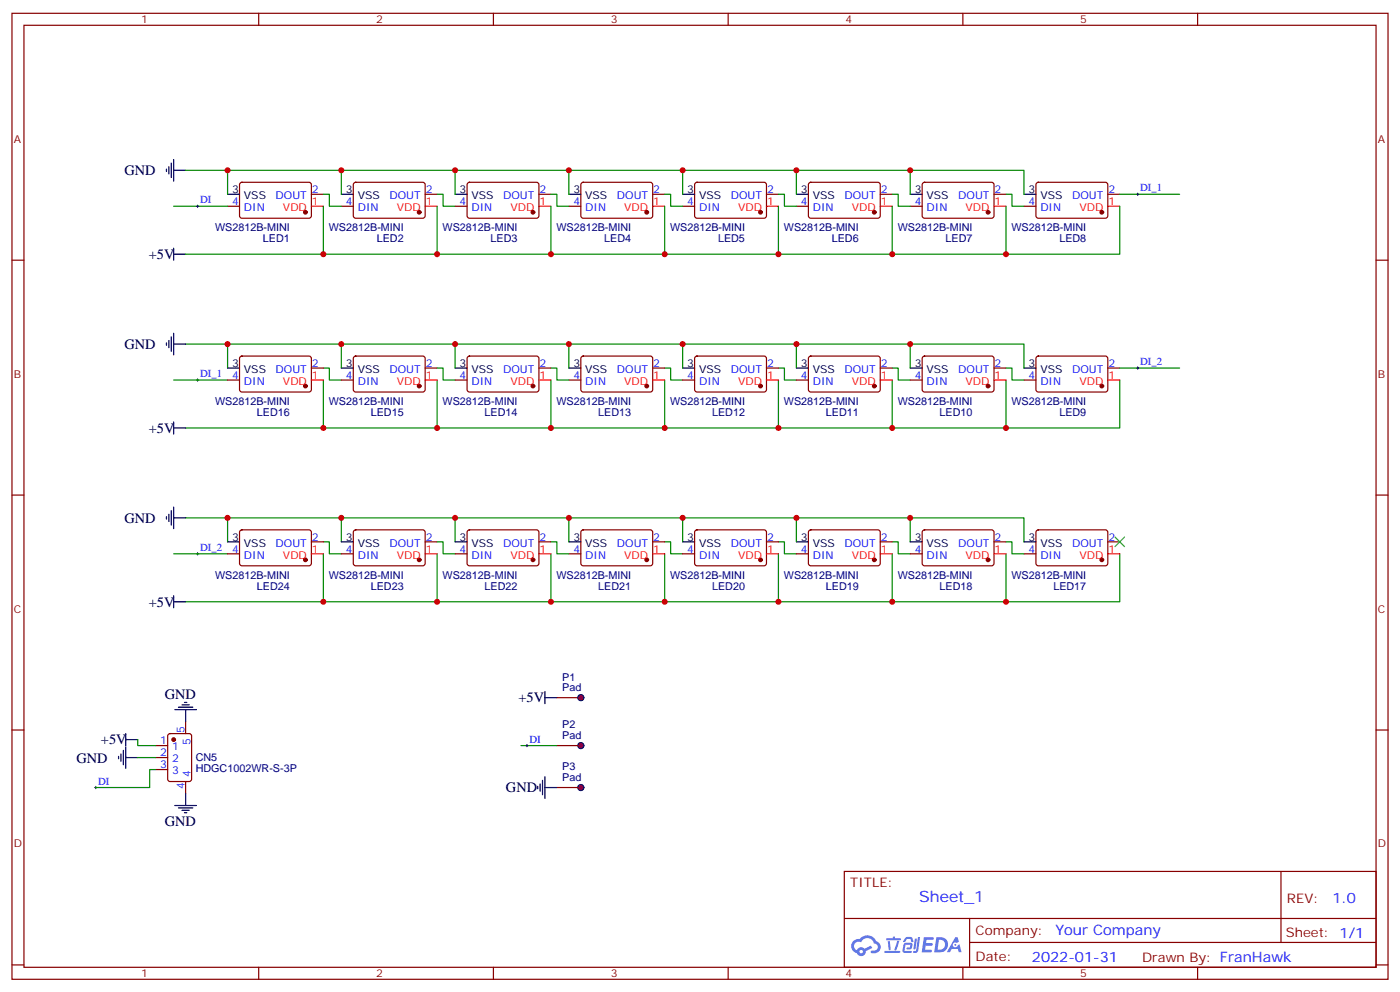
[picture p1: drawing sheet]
<svg xmlns="http://www.w3.org/2000/svg" width="412mm" height="292mm" viewBox="0 0 412 292" stroke-linecap="round" stroke-linejoin="round" font-family="sans-serif">
<g fill="none" stroke="#870000" stroke-width=".35">
<path d="M3.5 3.9h405.4v284.4h-405.4zM7.1 7.4h398.2v277.3h-398.2zM76.2 3.9v3.5M145.3 3.9v3.5M214.5 3.9v3.5M283.6 3.9v3.5M352.8 3.9v3.5M3.5 76.6h3.6M405.3 76.6h3.6M3.5 145.7h3.6M405.3 145.7h3.6M3.5 214.9h3.6"/>
<path d="M405.3 214.9h3.6M248.7 256.5h156.6v28.2h-156.6zM377.3 256.5v20.9M248.7 270.4h156.5M285.6 277.4h119.6M285.6 270.4v14.1M3.5 284h3.6M76.2 284.7v3.6M145.3 284.7v3.6M214.5 284.7v3.6M283.6 284.7v3.6M352.8 284.7v3.6"/>
<path d="M405.3 284h3.6"/>
</g>
<g fill="#5487ff">
<path d="M272.1 275.8h2.6l.3 .2-.1 .6h-2l-.1 1h1.6l.4 .4-.4 .4h-1.7l-.2 1.1 1.8 .1 .3 .3-.2 .4h-2.9z"/>
<path d="M281.4 275.9h.7l.4 1.3-.7 .3a.74 .74 0 0 0-1.1 .3 .74 .74 0 0 0 .5 1.1 .74 .74 0 0 0 .9-.7l.5-.3 .7 2.4h-.9l-.2-1h-1.9l-.5 1h-.9z"/>
<path d="M269.5 276.3h.6l-.4 2.9a.31 .31 0 0 1-.3 .3 .31 .31 0 0 1-.3-.3z"/>
<path d="M270.4 275.8h.6l-.5 4a.89 .89 0 0 1-.7 .7 .89 .89 0 0 1-.9-.3l1-.5z"/>
<path d="M266.8 276l.6-.2 1.2 .1 .5 1.3-.6 .1-.4-.9-1 .1a.95 .95 0 0 1-1 .8l-.1-.2z"/>
<path d="M266.4 277.7l1.8-.2a1.04 1.04 0 0 1 .6 1.1 1.04 1.04 0 0 1-.8 .9h-.7a.29 .29 0 0 1-.3-.4 .29 .29 0 0 1 .3-.2h.7l.2-.8h-1.4l-.4 1.8h1.9a.29 .29 0 0 1 .3 .3 .29 .29 0 0 1-.3 .3h-2l-.4-.3 .2-2.1z"/>
<path d="M260.5 279.9h4.4a.3 .3 0 0 1 .3 .3 .3 .3 0 0 1-.3 .3h-4.3z"/>
<path d="M264.3 277h.6l-.5 1.6a1.02 1.02 0 0 1-.7 1.2l-.2-.3z"/>
<path d="M261.5 277h.6l.3 2.4-.3 .3-.3-.2z"/>
<path d="M261.1 276.2h1.9l.2-.5h.5l-.1 .5h1.5a.29 .29 0 0 1 .3 .3 .29 .29 0 0 1-.3 .3h-3.9z"/>
<path d="M275.8 275.9l-.6 4.4h1.4a2.27 2.27 0 0 0 2.7-2.3 2.27 2.27 0 0 0-2.7-2.1zM276.6 276.6a1.5 1.5 0 0 1 1.8 1.6 1.5 1.5 0 0 1-1.9 1.3h-.3z"/>
<path d="M251.4 277a2.09 2.09 0 0 0 1 3.5 1.37 1.37 0 0 0 1.5 .9 1.37 1.37 0 0 0 1.1-1.4l2-1-.5-.7-1.8 1a1.4 1.4 0 0 0-2.3 .4 1.32 1.32 0 0 1-.6-1.9 1.32 1.32 0 0 1 1.9-.4 2.02 2.02 0 0 1 2-1.3 2.02 2.02 0 0 1 1.8 1.7 1.09 1.09 0 0 1 1.1 1.3 1.09 1.09 0 0 1-1.6 .7 .41 .41 0 0 0-.5 .3 .41 .41 0 0 0 .4 .5 1.89 1.89 0 0 0 2.4-1.2 1.89 1.89 0 0 0-1.2-2.4 2.98 2.98 0 0 0-5-.6l-1 .1zM253.2 280.1a.52 .52 0 0 1 1 0 .52 .52 0 0 1-1 0z"/>
<circle cx="281.4" cy="278.1" r=".28"/>
</g>
<g fill="none" stroke="#870000" stroke-width=".35">
<path d="M70.8 53.9l.5-.2h20l.4 .7v9.4l-.7 .4h-20l-.4-.7v-9.1zM91.7 57.2h3.5M104.3 53.9l.5-.2h20l.4 .7v9.4l-.7 .4h-20l-.4-.7v-9.1zM125.2 57.2h3.6M137.8 53.9l.5-.2h20l.4 .7v9.4l-.7 .4h-20l-.4-.7v-9.1zM158.7 57.2h3.6M171.3 53.9l.5-.2h20l.5 .7-.1 9.4-.6 .4h-20.1l-.4-.7v-9.1zM192.3 57.2h3.5M204.8 53.9l.5-.2h20l.5 .7-.1 9.4-.6 .4h-20.1l-.4-.7v-9.1zM225.8 57.2h3.5M238.4 53.9l.4-.2h20.1l.4 .7-.1 9.4-.6 .4h-20l-.5-.7v-9.1zM259.3 57.2h3.5"/>
<path d="M271.9 53.9l.4-.2h20.1l.4 .7-.1 9.4-.6 .4h-20l-.5-.7v-9.1zM292.8 57.2h3.5M305.4 53.9l.5-.2h20l.4 .7v9.4l-.7 .4h-20l-.4-.7v-9.1zM326.3 57.2h3.5M67 60.7h3.6M100.5 60.7h3.6M134.1 60.7h3.5M167.6 60.7h3.5M201.1 60.7h3.5M234.6 60.7h3.5M268.1 60.7h3.5M301.6 60.7h3.6"/>
<path d="M67 111.9h3.6M70.8 105l.5-.2 20 .1 .4 .6v9.5l-.7 .4-20-.1-.4-.6v-9.2zM91.7 108.3h3.5M100.5 111.9h3.6M104.3 105l.5-.2 20 .1 .4 .6v9.5l-.7 .4-20-.1-.4-.6v-9.2zM125.2 108.3h3.6M134.1 111.9h3.5M137.8 105l.5-.2 20 .1 .4 .6v9.5l-.7 .4-20-.1-.4-.6v-9.2zM158.7 108.3h3.6M167.6 111.9h3.5M171.3 105l.5-.2 20 .1 .5 .6-.1 9.5-.6 .4-20.1-.1-.4-.6v-9.2zM192.3 108.3h3.5"/>
<path d="M201.1 111.9h3.5M204.8 105l.5-.2 20 .1 .5 .6-.1 9.5-.6 .4-20.1-.1-.4-.6v-9.2zM225.8 108.3h3.5M234.6 111.9h3.5M238.4 105l.4-.2 20.1 .1 .4 .6-.1 9.5-.6 .4-20-.1-.5-.6v-9.2zM259.3 108.3h3.5M268.1 111.9h3.5M271.9 105l.4-.2 20.1 .1 .4 .6-.1 9.5-.6 .4-20-.1-.5-.6v-9.2zM292.8 108.3h3.5M301.6 111.9h3.6M305.4 105l.5-.2 20 .1 .4 .6v9.5l-.7 .4-20-.1-.4-.6v-9.2zM326.3 108.3h3.5"/>
<path d="M70.8 156.2l.5-.2h20l.4 .7v9.4l-.7 .4h-20l-.4-.7v-9.1zM91.7 159.5h3.5M104.3 156.2l.5-.2h20l.4 .7v9.4l-.7 .4h-20l-.4-.7v-9.1zM125.2 159.5h3.6M137.8 156.2l.5-.2h20l.4 .7v9.4l-.7 .4h-20l-.4-.7v-9.1zM158.7 159.5h3.6M171.3 156.2l.5-.2h20l.5 .7-.1 9.4-.6 .4h-20.1l-.4-.7v-9.1zM192.3 159.5h3.5M204.8 156.2l.5-.2h20l.5 .7-.1 9.4-.6 .4h-20.1l-.4-.7v-9.1zM225.8 159.5h3.5M238.4 156.2l.4-.2h20.1l.4 .7-.1 9.4-.6 .4h-20l-.5-.7v-9.1zM259.3 159.5h3.5"/>
<path d="M271.9 156.2l.4-.2h20.1l.4 .7-.1 9.4-.6 .4h-20l-.5-.7v-9.1zM292.8 159.5h3.5M305.4 156.2l.5-.2h20l.4 .7v9.4l-.7 .4h-20l-.4-.7v-9.1zM326.3 159.5h3.5M67 163h3.6M100.5 163h3.6M134.1 163h3.5M167.6 163h3.5M201.1 163h3.5M234.6 163h3.5M268.1 163h3.5M301.6 163h3.6"/>
<path d="M45.9 219.5h3.5M49.6 216.1l.5-.2h5.6l.7 .5v12.9l-.4 .7h-5.9l-.7-.4v-13zM54.7 212.4v3.5M164 205.4h7.1M45.9 223h3.5M45.9 226.5h3.5M54.7 230v3.6"/>
</g>
<g fill="#870000" stroke="#870000" stroke-width=".35">
<circle cx="90" cy="62.5" r=".53"/>
<circle cx="51.2" cy="217.7" r=".53"/>
<circle cx="123.5" cy="62.5" r=".53"/>
<circle cx="157" cy="62.5" r=".53"/>
<circle cx="190.5" cy="62.5" r=".53"/>
<circle cx="224" cy="62.5" r=".53"/>
<circle cx="257.5" cy="62.5" r=".53"/>
<circle cx="291" cy="62.5" r=".53"/>
<circle cx="324.6" cy="62.5" r=".53"/>
<circle cx="324.6" cy="113.6" r=".53"/>
<circle cx="291" cy="113.6" r=".53"/>
<circle cx="257.5" cy="113.6" r=".53"/>
<circle cx="224" cy="113.6" r=".53"/>
<circle cx="190.5" cy="113.6" r=".53"/>
<circle cx="157" cy="113.6" r=".53"/>
<circle cx="123.5" cy="113.6" r=".53"/>
<circle cx="90" cy="113.6" r=".53"/>
<circle cx="324.6" cy="164.8" r=".53"/>
<circle cx="291" cy="164.8" r=".53"/>
<circle cx="257.5" cy="164.8" r=".53"/>
<circle cx="224" cy="164.8" r=".53"/>
<circle cx="190.5" cy="164.8" r=".53"/>
<circle cx="157" cy="164.8" r=".53"/>
<circle cx="123.5" cy="164.8" r=".53"/>
<circle cx="90" cy="164.8" r=".53"/>
</g>
<g fill="none" stroke="#f00" stroke-width=".35">
<path d="M91.7 60.7h3.5M125.2 60.7h3.6M158.7 60.7h3.6M192.3 60.7h3.5M225.8 60.7h3.5M259.3 60.7h3.5M292.8 60.7h3.5M326.3 60.7h3.5M91.7 111.9h3.5M125.2 111.9h3.6M158.7 111.9h3.6M192.3 111.9h3.5"/>
<path d="M225.8 111.9h3.5M259.3 111.9h3.5M292.8 111.9h3.5M326.3 111.9h3.5M91.7 163h3.5M125.2 163h3.6M158.7 163h3.6M192.3 163h3.5M225.8 163h3.5M259.3 163h3.5M292.8 163h3.5M326.3 163h3.5"/>
</g>
<g fill="none" stroke="#000" stroke-width=".35">
<path d="M49 49.8v.7M49.7 49.1v2.1M50.4 48v4.2M51.2 47v6.3M51.2 50.1h3.5M67 57.2h3.6M100.5 57.2h3.6M134.1 57.2h3.5M167.6 57.2h3.5M201.1 57.2h3.5M234.6 57.2h3.5M268.1 57.2h3.5"/>
<path d="M301.6 57.2h3.6M51.2 74.8h3.5M51.2 73.1v3.5M50.4 99.2v4.2M51.2 98.1v6.4M49 100.9v.7M49.7 100.2v2.1M51.2 101.3h3.5M67 108.3h3.6M100.5 108.3h3.6M134.1 108.3h3.5M167.6 108.3h3.5"/>
<path d="M201.1 108.3h3.5M234.6 108.3h3.5M268.1 108.3h3.5M301.6 108.3h3.6M51.2 124.2v3.5M51.2 126h3.5M49 152.1v.7M49.7 151.4v2.1M50.4 150.3v4.3M51.2 149.3v6.3M51.2 152.4h3.5M67 159.5h3.6"/>
<path d="M100.5 159.5h3.6M134.1 159.5h3.5M167.6 159.5h3.5M201.1 159.5h3.5M234.6 159.5h3.5M268.1 159.5h3.5M301.6 159.5h3.6M51.2 175.4v3.5M51.2 177.1h3.5M37 217.7h3.6M37 215.9v3.6M37 219.8v6.4"/>
<path d="M51.5 208.9h6.4M52.6 208.2h4.2M53.6 207.5h2.1M54.3 206.8h.7M54.7 208.9v3.5M34.9 222.6v.7M35.6 221.9v2.1M36.3 220.9v4.2M37 223h3.6M51.5 237.1h6.4M52.6 237.8h4.2M53.6 238.5h2.1"/>
<path d="M54.3 239.2h.7M54.7 233.6v3.5"/>
</g>
<path d="M334.8 57.2h.7M335.1 56.8v.7M57.9 60.7h.7M58.2 60.4v.7M57.9 111.9h.7M58.2 111.5v.7M334.8 108.3h.7M335.1 108v.7M57.9 163h.7M58.2 162.7v.7M27.9 231.8h.7M28.2 231.5v.7" fill="none" stroke="#000" stroke-width=".29"/>
<g fill="none" stroke="#008700" stroke-width=".35">
<path d="M54.7 50.1h246.9v7.1M67 50.1v7.1M95.2 57.2h1.8v3.5h3.5M100.5 50.1v7.1M128.8 57.2h1.7v3.5h3.6M134.1 50.1v7.1M162.3 57.2h1.7v3.5h3.6M167.6 50.1v7.1M195.8 57.2h1.8v3.5h3.5M201.1 50.1v7.1M229.3 57.2h1.8v3.5h3.5M234.6 50.1v7.1"/>
<path d="M262.8 57.2h1.8v3.5h3.5M268.1 50.1v7.1M296.3 57.2h1.8v3.5h3.5M329.8 57.2h17.7M51.2 60.7h15.8M95.2 60.7v14.1M128.8 60.7v14.1M162.3 60.7v14.1M195.8 60.7v14.1M229.3 60.7v14.1M262.8 60.7v14.1M296.3 60.7v14.1"/>
<path d="M329.8 60.7v14.1h-275.1M51.2 111.9h15.8M54.7 101.3h246.9v7M67 101.3v7M95.2 108.3h1.8v3.6h3.5M95.2 111.9v14.1M100.5 101.3v7M128.8 108.3h1.7v3.6h3.6M128.8 111.9v14.1M134.1 101.3v7M162.3 108.3h1.7v3.6h3.6M162.3 111.9v14.1"/>
<path d="M167.6 101.3v7M195.8 108.3h1.8v3.6h3.5M195.8 111.9v14.1M201.1 101.3v7M229.3 108.3h1.8v3.6h3.5M229.3 111.9v14.1M234.6 101.3v7M262.8 108.3h1.8v3.6h3.5M262.8 111.9v14.1M268.1 101.3v7M296.3 108.3h1.8v3.6h3.5M296.3 111.9v14.1"/>
<path d="M329.8 111.9v14.1h-275.1M329.8 108.3h17.7M54.7 152.4h246.9v7.1M67 152.4v7.1M95.2 159.5h1.8v3.5h3.5M100.5 152.4v7.1M128.8 159.5h1.7v3.5h3.6M134.1 152.4v7.1M162.3 159.5h1.7v3.5h3.6M167.6 152.4v7.1M195.8 159.5h1.8v3.5h3.5M201.1 152.4v7.1"/>
<path d="M229.3 159.5h1.8v3.5h3.5M234.6 152.4v7.1M262.8 159.5h1.8v3.5h3.5M268.1 152.4v7.1M296.3 159.5h1.8v3.5h3.5M51.2 163h15.8M95.2 163v14.1M128.8 163v14.1M162.3 163v14.1M195.8 163v14.1M229.3 163v14.1M262.8 163v14.1"/>
<path d="M296.3 163v14.1M329.8 163v14.1h-275.1M40.6 217.7v1.8h5.3M40.6 223h5.3M45.9 226.5h-1.8v5.3h-15.9"/>
</g>
<path d="M328.4 158.1l2.9 2.8M331.3 158.1l-2.9 2.8" fill="none" stroke="#3c3" stroke-width=".35"/>
<circle cx="171.1" cy="205.4" r=".88" fill="#c06" stroke="#000" stroke-width=".35"/>
<path d="M164 219.5h7.1" fill="none" stroke="#870000" stroke-width=".35"/>
<circle cx="171.1" cy="219.5" r=".88" fill="#c06" stroke="#000" stroke-width=".35"/>
<path d="M164 231.8h7.1" fill="none" stroke="#870000" stroke-width=".35"/>
<circle cx="171.1" cy="231.8" r=".88" fill="#c06" stroke="#000" stroke-width=".35"/>
<path d="M160.5 205.4h3.5M160.5 203.6v3.5M158.4 231.5v.7M159.1 230.8v2.1M159.8 229.7v4.2M160.5 228.6v6.4M160.5 231.8h3.5" fill="none" stroke="#000" stroke-width=".35"/>
<path d="M153.5 219.5h10.5" fill="none" stroke="#008700" stroke-width=".35"/>
<path d="M154.9 219.5h.7M155.2 219.1v.7" fill="none" stroke="#000" stroke-width=".29"/>
<g fill="#c00">
<circle cx="296.3" cy="74.8" r=".88"/>
<circle cx="262.8" cy="74.8" r=".88"/>
<circle cx="229.3" cy="74.8" r=".88"/>
<circle cx="195.8" cy="74.8" r=".88"/>
<circle cx="162.3" cy="74.8" r=".88"/>
<circle cx="128.8" cy="74.8" r=".88"/>
<circle cx="95.3" cy="74.8" r=".88"/>
<circle cx="268.1" cy="50.1" r=".88"/>
<circle cx="234.6" cy="50.1" r=".88"/>
<circle cx="201.1" cy="50.1" r=".88"/>
<circle cx="167.6" cy="50.1" r=".88"/>
<circle cx="134.1" cy="50.1" r=".88"/>
<circle cx="100.5" cy="50.1" r=".88"/>
<circle cx="67" cy="50.1" r=".88"/>
<circle cx="67" cy="101.3" r=".88"/>
<circle cx="100.5" cy="101.3" r=".88"/>
<circle cx="134.1" cy="101.3" r=".88"/>
<circle cx="167.6" cy="101.3" r=".88"/>
<circle cx="201.1" cy="101.3" r=".88"/>
<circle cx="234.6" cy="101.3" r=".88"/>
<circle cx="268.1" cy="101.3" r=".88"/>
<circle cx="95.3" cy="126" r=".88"/>
<circle cx="128.8" cy="126" r=".88"/>
<circle cx="162.3" cy="126" r=".88"/>
<circle cx="195.8" cy="126" r=".88"/>
<circle cx="229.3" cy="126" r=".88"/>
<circle cx="262.8" cy="126" r=".88"/>
<circle cx="296.3" cy="126" r=".88"/>
<circle cx="67" cy="152.4" r=".88"/>
<circle cx="100.5" cy="152.4" r=".88"/>
<circle cx="134.1" cy="152.4" r=".88"/>
<circle cx="167.6" cy="152.4" r=".88"/>
<circle cx="201.1" cy="152.4" r=".88"/>
<circle cx="234.6" cy="152.4" r=".88"/>
<circle cx="268.1" cy="152.4" r=".88"/>
<circle cx="95.3" cy="177.1" r=".88"/>
<circle cx="128.8" cy="177.1" r=".88"/>
<circle cx="162.3" cy="177.1" r=".88"/>
<circle cx="195.8" cy="177.1" r=".88"/>
<circle cx="229.3" cy="177.1" r=".88"/>
<circle cx="262.8" cy="177.1" r=".88"/>
<circle cx="296.3" cy="177.1" r=".88"/>
</g>
<text font-size="4.6" fill="#00f" x="270.8" y="265.5">Sheet_1</text>
<g font-size="4.2">
<text x="36.6" y="51.6">GND</text>
<text x="43.8" y="76.3">+5V</text>
<text x="36.6" y="102.8">GND</text>
<text x="43.8" y="127.4">+5V</text>
<text x="36.6" y="153.9">GND</text>
<text x="43.8" y="178.6">+5V</text>
<text x="48.6" y="205.6">GND</text>
<text x="152.7" y="206.8">+5V</text>
<text x="29.7" y="219.1">+5V</text>
<text x="22.5" y="224.5">GND</text>
<text x="149" y="233.2">GND</text>
<text x="48.6" y="243.2">GND</text>
</g>
<g font-size="4.2" fill="#00f">
<text x="392.5" y="265.8">1.0</text>
<text x="310.9" y="275.3">Your Company</text>
<text x="304" y="283.1">2022-01-31</text>
</g>
<g font-size="3.9" fill="#800">
<text x="250.5" y="261.1">TITLE:</text>
<text x="379.1" y="265.8">REV:</text>
<text x="287.4" y="275.3">Company:</text>
<text x="378.7" y="275.9">Sheet: 1/1</text>
<text x="287.4" y="283">Date:</text>
<text x="336.4" y="283.1">Drawn By: FranHawk</text>
</g>
<g font-size="3.2" fill="#800">
<text x="41.6" y="6.9">1</text>
<text x="110.8" y="6.9">2</text>
<text x="179.9" y="6.9">3</text>
<text x="249.1" y="6.9">4</text>
<text x="318.2" y="6.9">5</text>
<text x="4.1" y="42">A</text>
<text x="405.9" y="42">A</text>
<text x="4.1" y="111.2">B</text>
<text x="405.9" y="111.2">B</text>
<text x="4.1" y="180.3">C</text>
<text x="405.9" y="180.3">C</text>
<text x="4.1" y="249.4">D</text>
<text x="405.9" y="249.4">D</text>
<text x="41.6" y="287.7">1</text>
<text x="110.8" y="287.7">2</text>
<text x="179.9" y="287.7">3</text>
<text x="249.1" y="287.7">4</text>
<text x="318.2" y="287.7">5</text>
</g>
<g font-size="3.2" fill="#00f">
<text x="58.9" y="59.8">DI</text>
<text x="81.2" y="58.6">DOUT</text>
<text x="91.9" y="56.8">2</text>
<text x="114.7" y="58.6">DOUT</text>
<text x="125.4" y="56.8">2</text>
<text x="148.2" y="58.6">DOUT</text>
<text x="158.9" y="56.8">2</text>
<text x="181.7" y="58.6">DOUT</text>
<text x="192.4" y="56.8">2</text>
<text x="215.3" y="58.6">DOUT</text>
<text x="226" y="56.8">2</text>
<text x="248.8" y="58.6">DOUT</text>
<text x="259.5" y="56.8">2</text>
<text x="282.3" y="58.6">DOUT</text>
<text x="293" y="56.8">2</text>
<text x="315.8" y="58.6">DOUT</text>
<text x="326.5" y="56.8">2</text>
<text x="335.8" y="56.3">DI_1</text>
<text x="68.4" y="60.4">4</text>
<text x="71.9" y="62.1">DIN</text>
<text x="101.9" y="60.4">4</text>
<text x="105.4" y="62.1">DIN</text>
<text x="135.4" y="60.4">4</text>
<text x="138.9" y="62.1">DIN</text>
<text x="168.9" y="60.4">4</text>
<text x="172.4" y="62.1">DIN</text>
<text x="202.4" y="60.4">4</text>
<text x="205.9" y="62.1">DIN</text>
<text x="235.9" y="60.4">4</text>
<text x="239.4" y="62.1">DIN</text>
<text x="269.4" y="60.4">4</text>
<text x="272.9" y="62.1">DIN</text>
<text x="303" y="60.4">4</text>
<text x="306.5" y="62.1">DIN</text>
<text x="91.9" y="108">2</text>
<text x="125.4" y="108">2</text>
<text x="158.9" y="108">2</text>
<text x="192.4" y="108">2</text>
<text x="226" y="108">2</text>
<text x="259.5" y="108">2</text>
<text x="293" y="108">2</text>
<text x="326.5" y="108">2</text>
<text x="335.8" y="107.5">DI_2</text>
<text x="58.9" y="111">DI_1</text>
<text x="68.4" y="111.5">4</text>
<text x="71.9" y="113.3">DIN</text>
<text x="81.2" y="109.7">DOUT</text>
<text x="101.9" y="111.5">4</text>
<text x="105.4" y="113.3">DIN</text>
<text x="114.7" y="109.7">DOUT</text>
<text x="135.4" y="111.5">4</text>
<text x="138.9" y="113.3">DIN</text>
<text x="148.2" y="109.7">DOUT</text>
<text x="168.9" y="111.5">4</text>
<text x="172.4" y="113.3">DIN</text>
<text x="181.7" y="109.7">DOUT</text>
<text x="202.4" y="111.5">4</text>
<text x="205.9" y="113.3">DIN</text>
<text x="215.3" y="109.7">DOUT</text>
<text x="235.9" y="111.5">4</text>
<text x="239.4" y="113.3">DIN</text>
<text x="248.8" y="109.7">DOUT</text>
<text x="269.4" y="111.5">4</text>
<text x="272.9" y="113.3">DIN</text>
<text x="282.3" y="109.7">DOUT</text>
<text x="303" y="111.5">4</text>
<text x="306.5" y="113.3">DIN</text>
<text x="315.8" y="109.7">DOUT</text>
<text x="81.2" y="160.9">DOUT</text>
<text x="91.9" y="159.1">2</text>
<text x="114.7" y="160.9">DOUT</text>
<text x="125.4" y="159.1">2</text>
<text x="148.2" y="160.9">DOUT</text>
<text x="158.9" y="159.1">2</text>
<text x="181.7" y="160.9">DOUT</text>
<text x="192.4" y="159.1">2</text>
<text x="215.3" y="160.9">DOUT</text>
<text x="226" y="159.1">2</text>
<text x="248.8" y="160.9">DOUT</text>
<text x="259.5" y="159.1">2</text>
<text x="282.3" y="160.9">DOUT</text>
<text x="293" y="159.1">2</text>
<text x="315.8" y="160.9">DOUT</text>
<text x="326.5" y="159.1">2</text>
<text x="58.9" y="162.1">DI_2</text>
<text x="68.4" y="162.7">4</text>
<text x="71.9" y="164.4">DIN</text>
<text x="101.9" y="162.7">4</text>
<text x="105.4" y="164.4">DIN</text>
<text x="135.4" y="162.7">4</text>
<text x="138.9" y="164.4">DIN</text>
<text x="168.9" y="162.7">4</text>
<text x="172.4" y="164.4">DIN</text>
<text x="202.4" y="162.7">4</text>
<text x="205.9" y="164.4">DIN</text>
<text x="235.9" y="162.7">4</text>
<text x="239.4" y="164.4">DIN</text>
<text x="269.4" y="162.7">4</text>
<text x="272.9" y="164.4">DIN</text>
<text x="303" y="162.7">4</text>
<text x="306.5" y="164.4">DIN</text>
<text x="54.3" y="215.8" transform="rotate(-90 54.3 215.8)">5</text>
<text x="47.2" y="219.1">1</text>
<text x="50.7" y="220.9">1</text>
<text x="56.1" y="219.3" transform="rotate(-90 56.1 219.3)">5</text>
<text x="155.9" y="218.6">DI</text>
<text x="47.2" y="222.6">2</text>
<text x="47.2" y="226.2">3</text>
<text x="50.7" y="224.4">2</text>
<text x="50.7" y="227.9">3</text>
<text x="28.9" y="230.9">DI</text>
<text x="54.3" y="232.2" transform="rotate(-90 54.3 232.2)">4</text>
<text x="56.1" y="228.7" transform="rotate(-90 56.1 228.7)">4</text>
</g>
<g font-size="3.2">
<text x="68.4" y="56.8">3</text>
<text x="71.9" y="58.6">VSS</text>
<text x="101.9" y="56.8">3</text>
<text x="105.4" y="58.6">VSS</text>
<text x="135.4" y="56.8">3</text>
<text x="138.9" y="58.6">VSS</text>
<text x="168.9" y="56.8">3</text>
<text x="172.4" y="58.6">VSS</text>
<text x="202.4" y="56.8">3</text>
<text x="205.9" y="58.6">VSS</text>
<text x="235.9" y="56.8">3</text>
<text x="239.4" y="58.6">VSS</text>
<text x="269.4" y="56.8">3</text>
<text x="272.9" y="58.6">VSS</text>
<text x="303" y="56.8">3</text>
<text x="306.5" y="58.6">VSS</text>
<text x="68.4" y="108">3</text>
<text x="101.9" y="108">3</text>
<text x="135.4" y="108">3</text>
<text x="168.9" y="108">3</text>
<text x="202.4" y="108">3</text>
<text x="235.9" y="108">3</text>
<text x="269.4" y="108">3</text>
<text x="303" y="108">3</text>
<text x="71.9" y="109.7">VSS</text>
<text x="105.4" y="109.7">VSS</text>
<text x="138.9" y="109.7">VSS</text>
<text x="172.4" y="109.7">VSS</text>
<text x="205.9" y="109.7">VSS</text>
<text x="239.4" y="109.7">VSS</text>
<text x="272.9" y="109.7">VSS</text>
<text x="306.5" y="109.7">VSS</text>
<text x="68.4" y="159.1">3</text>
<text x="71.9" y="160.9">VSS</text>
<text x="101.9" y="159.1">3</text>
<text x="105.4" y="160.9">VSS</text>
<text x="135.4" y="159.1">3</text>
<text x="138.9" y="160.9">VSS</text>
<text x="168.9" y="159.1">3</text>
<text x="172.4" y="160.9">VSS</text>
<text x="202.4" y="159.1">3</text>
<text x="205.9" y="160.9">VSS</text>
<text x="235.9" y="159.1">3</text>
<text x="239.4" y="160.9">VSS</text>
<text x="269.4" y="159.1">3</text>
<text x="272.9" y="160.9">VSS</text>
<text x="303" y="159.1">3</text>
<text x="306.5" y="160.9">VSS</text>
</g>
<g font-size="3.2" fill="#f00">
<text x="83.4" y="62.1">VDD</text>
<text x="91.9" y="60.4">1</text>
<text x="116.9" y="62.1">VDD</text>
<text x="125.4" y="60.4">1</text>
<text x="150.4" y="62.1">VDD</text>
<text x="158.9" y="60.4">1</text>
<text x="183.9" y="62.1">VDD</text>
<text x="192.4" y="60.4">1</text>
<text x="217.4" y="62.1">VDD</text>
<text x="226" y="60.4">1</text>
<text x="250.9" y="62.1">VDD</text>
<text x="259.5" y="60.4">1</text>
<text x="284.4" y="62.1">VDD</text>
<text x="293" y="60.4">1</text>
<text x="318" y="62.1">VDD</text>
<text x="326.5" y="60.4">1</text>
<text x="83.4" y="113.3">VDD</text>
<text x="91.9" y="111.5">1</text>
<text x="116.9" y="113.3">VDD</text>
<text x="125.4" y="111.5">1</text>
<text x="150.4" y="113.3">VDD</text>
<text x="158.9" y="111.5">1</text>
<text x="183.9" y="113.3">VDD</text>
<text x="192.4" y="111.5">1</text>
<text x="217.4" y="113.3">VDD</text>
<text x="226" y="111.5">1</text>
<text x="250.9" y="113.3">VDD</text>
<text x="259.5" y="111.5">1</text>
<text x="284.4" y="113.3">VDD</text>
<text x="293" y="111.5">1</text>
<text x="318" y="113.3">VDD</text>
<text x="326.5" y="111.5">1</text>
<text x="83.4" y="164.4">VDD</text>
<text x="91.9" y="162.7">1</text>
<text x="116.9" y="164.4">VDD</text>
<text x="125.4" y="162.7">1</text>
<text x="150.4" y="164.4">VDD</text>
<text x="158.9" y="162.7">1</text>
<text x="183.9" y="164.4">VDD</text>
<text x="192.4" y="162.7">1</text>
<text x="217.4" y="164.4">VDD</text>
<text x="226" y="162.7">1</text>
<text x="250.9" y="164.4">VDD</text>
<text x="259.5" y="162.7">1</text>
<text x="284.4" y="164.4">VDD</text>
<text x="293" y="162.7">1</text>
<text x="318" y="164.4">VDD</text>
<text x="326.5" y="162.7">1</text>
</g>
<g font-size="3.2" fill="#000080">
<text x="63.3" y="68">WS2812B-MINI</text>
<text x="77.5" y="71.3">LED1</text>
<text x="96.9" y="68">WS2812B-MINI</text>
<text x="111" y="71.3">LED2</text>
<text x="130.4" y="68">WS2812B-MINI</text>
<text x="144.5" y="71.3">LED3</text>
<text x="163.9" y="68">WS2812B-MINI</text>
<text x="178" y="71.3">LED4</text>
<text x="197.4" y="68">WS2812B-MINI</text>
<text x="211.5" y="71.3">LED5</text>
<text x="230.9" y="68">WS2812B-MINI</text>
<text x="245" y="71.3">LED6</text>
<text x="264.4" y="68">WS2812B-MINI</text>
<text x="278.5" y="71.3">LED7</text>
<text x="297.9" y="68">WS2812B-MINI</text>
<text x="312.1" y="71.3">LED8</text>
<text x="63.3" y="119.1">WS2812B-MINI</text>
<text x="96.9" y="119.1">WS2812B-MINI</text>
<text x="130.4" y="119.1">WS2812B-MINI</text>
<text x="163.9" y="119.1">WS2812B-MINI</text>
<text x="197.4" y="119.1">WS2812B-MINI</text>
<text x="230.9" y="119.1">WS2812B-MINI</text>
<text x="264.4" y="119.1">WS2812B-MINI</text>
<text x="297.9" y="119.1">WS2812B-MINI</text>
<text x="75.7" y="122.4">LED16</text>
<text x="109.2" y="122.4">LED15</text>
<text x="142.7" y="122.4">LED14</text>
<text x="176.2" y="122.4">LED13</text>
<text x="209.7" y="122.4">LED12</text>
<text x="243.3" y="122.4">LED11</text>
<text x="276.8" y="122.4">LED10</text>
<text x="312.1" y="122.4">LED9</text>
<text x="63.3" y="170.3">WS2812B-MINI</text>
<text x="75.7" y="173.6">LED24</text>
<text x="96.9" y="170.3">WS2812B-MINI</text>
<text x="109.2" y="173.6">LED23</text>
<text x="130.4" y="170.3">WS2812B-MINI</text>
<text x="142.7" y="173.6">LED22</text>
<text x="163.9" y="170.3">WS2812B-MINI</text>
<text x="176.2" y="173.6">LED21</text>
<text x="197.4" y="170.3">WS2812B-MINI</text>
<text x="209.7" y="173.6">LED20</text>
<text x="230.9" y="170.3">WS2812B-MINI</text>
<text x="243.3" y="173.6">LED19</text>
<text x="264.4" y="170.3">WS2812B-MINI</text>
<text x="276.8" y="173.6">LED18</text>
<text x="297.9" y="170.3">WS2812B-MINI</text>
<text x="310.3" y="173.6">LED17</text>
<text x="165.6" y="203.4">Pad</text>
<text x="165.6" y="200.3">P1</text>
<text x="165.6" y="214.4">P2</text>
<text x="165.6" y="217.5">Pad</text>
<text x="57.6" y="227.4">HDGC1002WR-S-3P</text>
<text x="57.6" y="224">CN5</text>
<text x="165.6" y="226.8">P3</text>
<text x="165.6" y="229.9">Pad</text>
</g>
</svg>
